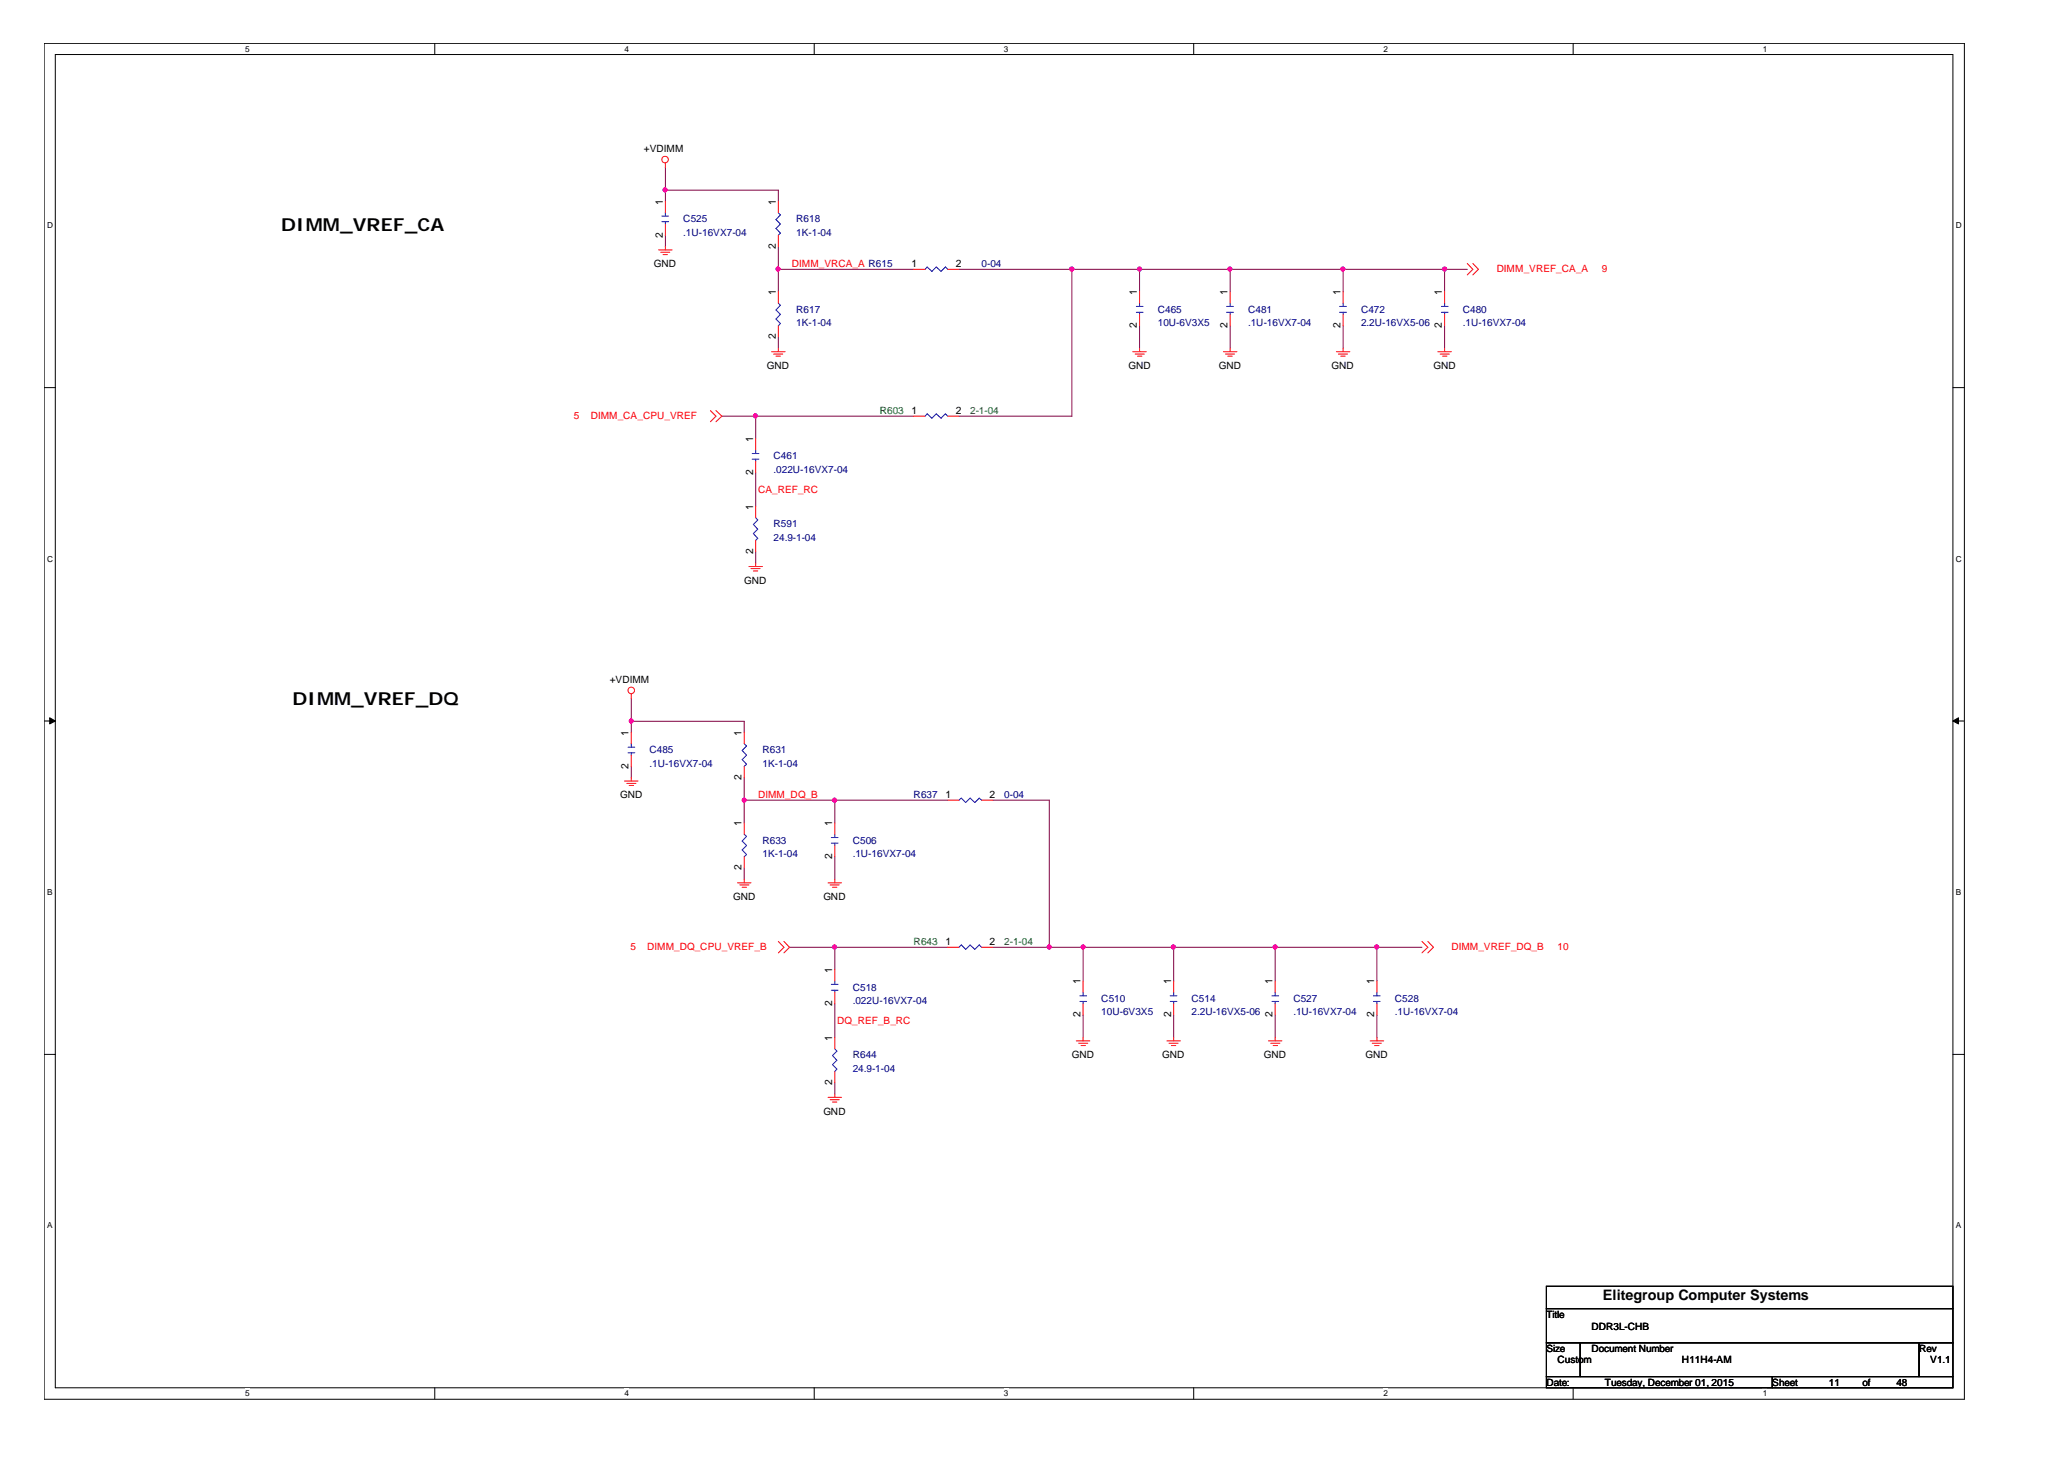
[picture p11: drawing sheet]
<svg xmlns="http://www.w3.org/2000/svg" width="297mm" height="210mm" viewBox="0 0 297 210" stroke-linecap="round" stroke-linejoin="round" font-family="sans-serif">
<path d="M6.3 6.2h276.4v195.1h-276.4zM8 7.8h273.1v191.9h-273.1z" fill="none" stroke="#000" stroke-width=".14"/>
<g fill="#fff">
<path d="M35.3 6.4h.6v1.3h-.6z"/>
<path d="M35.3 199.8h.6v1.3h-.6z"/>
</g>
<path d="M62.6 6.2v1.6M62.6 199.7v1.6" fill="none" stroke="#000" stroke-width=".14"/>
<g fill="#fff">
<path d="M89.9 6.4h.6v1.3h-.6z"/>
<path d="M89.9 199.8h.6v1.3h-.6z"/>
</g>
<path d="M117.2 6.2v1.6M117.2 199.7v1.6" fill="none" stroke="#000" stroke-width=".14"/>
<g fill="#fff">
<path d="M144.5 6.4h.6v1.3h-.6z"/>
<path d="M144.5 199.8h.6v1.3h-.6z"/>
</g>
<path d="M171.8 6.2v1.6M171.8 199.7v1.6" fill="none" stroke="#000" stroke-width=".14"/>
<g fill="#fff">
<path d="M199.1 6.4h.6v1.3h-.6z"/>
<path d="M199.1 199.8h.6v1.3h-.6z"/>
</g>
<path d="M226.4 6.2v1.6M226.4 199.7v1.6" fill="none" stroke="#000" stroke-width=".14"/>
<g fill="#fff">
<path d="M253.7 6.4h.6v1.3h-.6z"/>
<path d="M253.7 199.8h.6v1.3h-.6z"/>
<path d="M6.8 31.8h.8v1.3h-.8z"/>
<path d="M281.5 31.8h.8v1.3h-.8z"/>
<path d="M6.8 79.7h.8v1.3h-.8z"/>
<path d="M281.5 79.7h.8v1.3h-.8z"/>
</g>
<path d="M6.3 55.8h1.7M281.1 55.8h1.6" fill="none" stroke="#000" stroke-width=".14"/>
<g fill="#fff">
<path d="M6.8 127.6h.7v1.4h-.7z"/>
<path d="M281.5 127.6h.7v1.4h-.7z"/>
</g>
<path d="M6.3 103.7h1.7M281.1 103.7h1.6" fill="none" stroke="#000" stroke-width=".14"/>
<g fill="#000" stroke="#000" stroke-width=".14">
<path d="M7.2 103.3l.8 .4-.8 .5z" fill-rule="evenodd"/>
<path d="M281.1 103.7l.8-.4v.9z" fill-rule="evenodd"/>
</g>
<g fill="#fff">
<path d="M6.8 175.6h.7v1.4h-.7z"/>
<path d="M281.5 175.6h.7v1.4h-.7z"/>
</g>
<path d="M6.3 151.7h1.7M281.1 151.7h1.6M222.5 185.1h58.6v3.2h-58.6zM222.5 188.3h58.6v4.9h-58.6zM222.5 193.2h4.9v4.8h-4.9zM222.5 198h32.6v1.7h-32.6zM227.4 193.2h48.8v4.8h-48.8zM255.1 198h26v1.7h-26zM276.2 193.2h4.9v4.8h-4.9z" fill="none" stroke="#000" stroke-width=".14"/>
<g fill="none" stroke="#800040" stroke-width=".14">
<path d="M95.8 24.1v4.9M95.8 33.8v1.7M95.8 27.4h16.2v1.6M112 38.7h19.5M112 35.5v6.5M138 38.7h73.2M154.3 38.7v21.2h-16.3M164 38.7v3.3M177 38.7v3.3M193.3 38.7v3.3M207.9 38.7v3.3M103.9 59.9h27.6"/>
<path d="M108.8 59.9v3.2M112 48.5v1.6M164 46.9v3.2M177 46.9v3.2M193.3 46.9v3.2M207.9 46.9v3.2M108.8 68v4.9M108.8 79.4v1.6M90.8 100.5v4.9M90.8 110.3v1.6M90.8 103.8h16.3v1.6M107.1 111.9v6.5"/>
<path d="M107.1 115.1h29.3M120.1 115.1v3.3M142.9 115.1h8.1v21.2M107.1 124.9v1.6M113.6 136.3h22.8M120.1 123.2v3.3M120.1 136.3v3.2M142.9 136.3h61.7M155.9 136.3v4.9M168.9 136.3v4.9M183.5 136.3v4.9M198.2 136.3v4.9"/>
<path d="M120.1 144.4v4.9M120.1 155.8v1.6M155.9 146v3.3M168.9 146v3.3M183.5 146v3.3M198.2 146v3.3"/>
</g>
<g fill="#f0f" stroke="#f0f" stroke-width=".14">
<circle cx="108.7" cy="59.8" r=".3"/>
<circle cx="207.9" cy="38.7" r=".3"/>
<circle cx="95.7" cy="27.3" r=".3"/>
<circle cx="112" cy="38.7" r=".3"/>
<circle cx="154.2" cy="38.7" r=".31"/>
<circle cx="177" cy="38.7" r=".3"/>
<circle cx="164" cy="38.7" r=".3"/>
<circle cx="155.9" cy="136.2" r=".3"/>
<circle cx="90.8" cy="103.7" r=".3"/>
<circle cx="168.9" cy="136.2" r=".3"/>
<circle cx="120.1" cy="115.1" r=".3"/>
<circle cx="120.1" cy="136.2" r=".3"/>
<circle cx="151" cy="136.2" r=".3"/>
<circle cx="107.1" cy="115.1" r=".3"/>
<circle cx="198.1" cy="136.2" r=".3"/>
<circle cx="183.5" cy="136.2" r=".3"/>
<circle cx="193.3" cy="38.7" r=".3"/>
</g>
<g fill="none" stroke="#f00" stroke-width=".14">
<path d="M94.8 36h1.9M95.1 36.3h1.3M95.4 36.6h.7M95.8 23.5v.6M95.8 29v1.6M95.8 32.2v1.6M95.8 35.5v.5M112 29v1.6M112 33.8v1.7M131.5 38.7h1.6M136.4 38.7h1.6M211.2 37.9l.8 .8-.8 .9"/>
<path d="M212 37.9l.8 .8-.8 .9M102.2 59.1l.8 .8-.8 .8M103 59.1l.9 .8-.9 .8M111 50.6h2M111.3 50.9h1.3M111.7 51.2h.6M112 42v1.6M112 46.9v1.6M112 50.1v.5M131.5 59.9h1.6M136.4 59.9h1.6M163 50.6h2"/>
<path d="M163.4 50.9h1.3M163.7 51.2h.6M164 42v1.6M164 45.2v1.7M164 50.1v.5M176.1 50.6h1.9M176.4 50.9h1.3M176.7 51.2h.6M177 42v1.6M177 45.2v1.7M177 50.1v.5M192.3 50.6h2"/>
<path d="M192.6 50.9h1.3M193 51.2h.6M193.3 42v1.6M193.3 45.2v1.7M193.3 50.1v.5M206.9 50.6h2M207.3 50.9h1.3M207.6 51.2h.6M207.9 42v1.6M207.9 45.2v1.7M207.9 50.1v.5M108.8 63.1v1.6"/>
<path d="M108.8 66.4v1.6M108.8 72.9v1.6M108.8 77.7v1.7M90.8 99.8v.7M107.8 81.5h1.9M108.1 81.8h1.3M108.4 82.1h.7M108.8 81v.5M89.9 112.4h1.9M90.2 112.7h1.3M90.6 113h.6M90.8 105.4v1.6"/>
<path d="M90.8 108.6v1.7M90.8 111.9v.5M107.1 105.4v1.6M107.1 110.3v1.6M107.1 118.4v1.6M120.1 118.4v1.6M136.4 115.1h1.6M141.3 115.1h1.6M106.1 127h2M106.5 127.3h1.3M106.8 127.6h.6M107.1 123.2v1.7"/>
<path d="M107.1 126.5v.5M112 135.4l.8 .9-.8 .8M112.8 135.4l.8 .9-.8 .8M119.2 127h1.9M119.5 127.3h1.3M119.8 127.6h.6M120.1 121.6v1.6M120.1 126.5v.5M120.1 139.5v1.7M136.4 136.3h1.6M141.3 136.3h1.6M204.6 135.4l.9 .9-.9 .8"/>
<path d="M205.5 135.4l.8 .9-.8 .8M119.2 157.9h1.9M119.5 158.2h1.3M119.8 158.6h.6M120.1 142.8v1.6M120.1 149.3v1.6M120.1 154.1v1.7M120.1 157.4v.5M154.9 149.7h1.9M155.2 150.1h1.3M155.6 150.4h.6M155.9 141.2v1.6"/>
<path d="M155.9 144.4v1.6M155.9 149.3v.4M167.9 149.7h2M168.2 150.1h1.3M168.6 150.4h.6M168.9 141.2v1.6M168.9 144.4v1.6M168.9 149.3v.4M182.5 149.7h2M182.9 150.1h1.3M183.2 150.4h.7M183.5 141.2v1.6"/>
<path d="M183.5 144.4v1.6M183.5 149.3v.4M197.2 149.7h1.9M197.5 150.1h1.3M197.8 150.4h.7M198.2 141.2v1.6M198.2 144.4v1.6M198.2 149.3v.4"/>
<circle cx="95.7" cy="23" r=".47"/>
<circle cx="90.8" cy="99.3" r=".47"/>
</g>
<g fill="none" stroke="#00f" stroke-width=".14">
<path d="M95.2 31.9h1M95.2 31.1h1M95.8 30.6v.5M95.8 31.9v.3M112 30.6l.3 .3-.6 .7 .6 .6-.6 .7 .6 .6-.3 .3M133.1 38.7l.3-.3 .7 .6 .6-.6 .7 .6 .7-.6 .3 .3M112 43.6l.3 .3-.6 .7 .6 .6-.6 .7 .6 .6-.3 .4M133.1 59.9l.3-.4 .7 .7 .6-.7 .7 .7 .7-.7 .3 .4M163.5 44.9h1M163.5 44.1h1M164 43.6v.5M164 44.9v.3"/>
<path d="M176.5 44.9h1M176.5 44.1h1M177 43.6v.5M177 44.9v.3M192.8 44.9h1M192.8 44.1h1M193.3 43.6v.5M193.3 44.9v.3M207.4 44.9h1M207.4 44.1h1M207.9 43.6v.5M207.9 44.9v.3"/>
<path d="M108.2 66.1h1M108.2 65.2h1M108.8 64.7v.5M108.8 66.1v.3M108.8 74.5l.3 .3-.7 .7 .7 .6-.7 .7 .7 .6-.3 .3M90.4 108.3h1M90.4 107.5h1M90.8 107v.5M90.8 108.3v.3M107.1 107l.3 .3-.6 .7 .6 .6-.6 .7 .6 .7-.3 .3M138 115.1l.3-.3 .7 .7 .6-.7 .7 .7 .6-.7 .4 .3M107.1 120l.3 .3-.6 .7 .6 .6-.6 .7 .6 .7-.3 .2"/>
<path d="M119.6 121.3h1M119.6 120.5h1M120.1 120v.5M120.1 121.3v.3M138 136.3l.3-.4 .7 .7 .6-.7 .7 .7 .6-.7 .4 .4M119.6 142.5h1M119.6 141.6h1M120.1 150.9l.3 .3-.6 .7 .6 .6-.6 .7 .6 .6-.3 .3M120.1 141.2v.4M120.1 142.5v.3M155.4 144.1h1M155.4 143.3h1"/>
<path d="M155.9 142.8v.5M155.9 144.1v.3M168.4 144.1h1M168.4 143.3h1M168.9 142.8v.5M168.9 144.1v.3M183 144.1h1M183 143.3h1M183.5 142.8v.5M183.5 144.1v.3M197.7 144.1h.9M197.7 143.3h.9"/>
<path d="M198.2 142.8v.5M198.2 144.1v.3"/>
</g>
<g font-size="2.6">
<text x="40.5" y="33.2">DIMM_VREF_CA</text>
<text x="42.1" y="101.4">DIMM_VREF_DQ</text>
</g>
<text font-size="2.1" x="230.7" y="187">Elitegroup Computer Systems</text>
<g font-size="1.5">
<text x="95.4" y="29.5" transform="rotate(-90 95.4 29.5)">1</text>
<text x="111.6" y="29.5" transform="rotate(-90 111.6 29.5)">1</text>
<text x="95.4" y="34.2" transform="rotate(-90 95.4 34.2)">2</text>
<text x="111.6" y="35.8" transform="rotate(-90 111.6 35.8)">2</text>
<text x="131.2" y="38.4">1</text>
<text x="137.5" y="38.4">2</text>
<text x="111.6" y="42.5" transform="rotate(-90 111.6 42.5)">1</text>
<text x="163.6" y="47.2" transform="rotate(-90 163.6 47.2)">2</text>
<text x="163.6" y="42.5" transform="rotate(-90 163.6 42.5)">1</text>
<text x="176.7" y="47.2" transform="rotate(-90 176.7 47.2)">2</text>
<text x="176.7" y="42.5" transform="rotate(-90 176.7 42.5)">1</text>
<text x="192.9" y="47.2" transform="rotate(-90 192.9 47.2)">2</text>
<text x="192.9" y="42.5" transform="rotate(-90 192.9 42.5)">1</text>
<text x="207.5" y="47.2" transform="rotate(-90 207.5 47.2)">2</text>
<text x="207.5" y="42.5" transform="rotate(-90 207.5 42.5)">1</text>
<text x="111.6" y="48.8" transform="rotate(-90 111.6 48.8)">2</text>
<text x="131.2" y="59.5">1</text>
<text x="137.5" y="59.5">2</text>
<text x="108.4" y="63.6" transform="rotate(-90 108.4 63.6)">1</text>
<text x="108.4" y="68.3" transform="rotate(-90 108.4 68.3)">2</text>
<text x="108.4" y="73.3" transform="rotate(-90 108.4 73.3)">1</text>
<text x="108.4" y="79.7" transform="rotate(-90 108.4 79.7)">2</text>
<text x="90.5" y="105.8" transform="rotate(-90 90.5 105.8)">1</text>
<text x="106.7" y="105.8" transform="rotate(-90 106.7 105.8)">1</text>
<text x="90.5" y="110.6" transform="rotate(-90 90.5 110.6)">2</text>
<text x="106.7" y="112.2" transform="rotate(-90 106.7 112.2)">2</text>
<text x="106.7" y="118.9" transform="rotate(-90 106.7 118.9)">1</text>
<text x="119.8" y="118.9" transform="rotate(-90 119.8 118.9)">1</text>
<text x="136.1" y="114.7">1</text>
<text x="142.4" y="114.7">2</text>
<text x="106.7" y="125.2" transform="rotate(-90 106.7 125.2)">2</text>
<text x="119.8" y="123.6" transform="rotate(-90 119.8 123.6)">2</text>
<text x="136.1" y="135.9">1</text>
<text x="142.4" y="135.9">2</text>
<text x="119.8" y="140" transform="rotate(-90 119.8 140)">1</text>
<text x="155.5" y="141.6" transform="rotate(-90 155.5 141.6)">1</text>
<text x="168.5" y="141.6" transform="rotate(-90 168.5 141.6)">1</text>
<text x="183.1" y="141.6" transform="rotate(-90 183.1 141.6)">1</text>
<text x="197.8" y="141.6" transform="rotate(-90 197.8 141.6)">1</text>
<text x="119.8" y="149.7" transform="rotate(-90 119.8 149.7)">1</text>
<text x="119.8" y="144.7" transform="rotate(-90 119.8 144.7)">2</text>
<text x="155.5" y="146.4" transform="rotate(-90 155.5 146.4)">2</text>
<text x="168.5" y="146.4" transform="rotate(-90 168.5 146.4)">2</text>
<text x="183.1" y="146.4" transform="rotate(-90 183.1 146.4)">2</text>
<text x="197.8" y="146.4" transform="rotate(-90 197.8 146.4)">2</text>
<text x="119.8" y="156.1" transform="rotate(-90 119.8 156.1)">2</text>
</g>
<g font-size="1.4">
<text x="92.7" y="21.9">+VDIMM</text>
<text x="94.1" y="38.5">GND</text>
<text x="110.4" y="53.1">GND</text>
<text x="162.4" y="53.1">GND</text>
<text x="175.4" y="53.1">GND</text>
<text x="191.6" y="53.1">GND</text>
<text x="206.3" y="53.1">GND</text>
<text x="107.1" y="84">GND</text>
<text x="87.8" y="98.3">+VDIMM</text>
<text x="89.2" y="114.9">GND</text>
<text x="105.5" y="129.5">GND</text>
<text x="118.5" y="129.5">GND</text>
<text x="154.3" y="152.2">GND</text>
<text x="167.3" y="152.2">GND</text>
<text x="181.9" y="152.2">GND</text>
<text x="196.5" y="152.2">GND</text>
<text x="118.5" y="160.4">GND</text>
<text x="222.5" y="189.6">Title</text>
<text x="229" y="191.3">DDR3L-CHB</text>
<text x="222.5" y="194.5">Size</text>
<text x="224.2" y="196.1">Custom</text>
<text x="229" y="194.5">Document Number</text>
<text x="242.1" y="196.1">H11H4-AM</text>
<text x="276.2" y="194.5">Rev</text>
<text x="277.8" y="196.1">V1.1</text>
<text x="222.5" y="199.4">Date:</text>
<text x="231" y="199.4">Tuesday, December 01, 2015</text>
<text x="255.1" y="199.4">Sheet</text>
<text x="263.2" y="199.4">11</text>
<text x="268.1" y="199.4">of</text>
<text x="272.9" y="199.4">48</text>
</g>
<g font-size="1.4" fill="#000080">
<text x="98.3" y="32">C525</text>
<text x="98.3" y="33.9">.1U-16VX7-04</text>
<text x="114.6" y="32">R618</text>
<text x="114.6" y="33.9">1K-1-04</text>
<text x="141.3" y="38.5">0-04</text>
<text x="114.6" y="45">R617</text>
<text x="114.6" y="46.9">1K-1-04</text>
<text x="166.6" y="45">C465</text>
<text x="166.6" y="46.9">10U-6V3X5</text>
<text x="179.6" y="45">C481</text>
<text x="179.6" y="46.9">.1U-16VX7-04</text>
<text x="195.9" y="45">C472</text>
<text x="195.9" y="46.9">2.2U-16VX5-06</text>
<text x="210.5" y="45">C480</text>
<text x="210.5" y="46.9">.1U-16VX7-04</text>
<text x="111.3" y="66.1">C461</text>
<text x="111.3" y="68">.022U-16VX7-04</text>
<text x="111.3" y="75.8">R591</text>
<text x="111.3" y="77.8">24.9-1-04</text>
<text x="93.5" y="108.3">C485</text>
<text x="93.5" y="110.3">.1U-16VX7-04</text>
<text x="109.7" y="108.3">R631</text>
<text x="109.7" y="110.3">1K-1-04</text>
<text x="131.5" y="114.9">R637</text>
<text x="144.5" y="114.9">0-04</text>
<text x="109.7" y="121.4">R633</text>
<text x="109.7" y="123.3">1K-1-04</text>
<text x="122.7" y="121.4">C506</text>
<text x="122.7" y="123.3">.1U-16VX7-04</text>
<text x="122.7" y="142.5">C518</text>
<text x="122.7" y="144.5">.022U-16VX7-04</text>
<text x="158.5" y="144.1">C510</text>
<text x="158.5" y="146.1">10U-6V3X5</text>
<text x="171.5" y="144.1">C514</text>
<text x="171.5" y="146.1">2.2U-16VX5-06</text>
<text x="186.1" y="144.1">C527</text>
<text x="186.1" y="146.1">.1U-16VX7-04</text>
<text x="200.7" y="144.1">C528</text>
<text x="200.7" y="146.1">.1U-16VX7-04</text>
<text x="122.7" y="152.2">R644</text>
<text x="122.7" y="154.2">24.9-1-04</text>
</g>
<g font-size="1.4" fill="#f00">
<text x="114" y="38.4">DIMM_VRCA_A R615</text>
<text x="215.4" y="39.1">DIMM_VREF_CA_A</text>
<text x="230.5" y="39.1">9</text>
<text x="82.6" y="60.3">5</text>
<text x="85" y="60.3">DIMM_CA_CPU_VREF</text>
<text x="109.1" y="70.9">CA_REF_RC</text>
<text x="109.1" y="114.8">DIMM_DQ_B</text>
<text x="90.7" y="136.7">5</text>
<text x="93.1" y="136.7">DIMM_DQ_CPU_VREF_B</text>
<text x="208.9" y="136.7">DIMM_VREF_DQ_B</text>
<text x="224.2" y="136.7">10</text>
<text x="120.5" y="147.3">DQ_REF_B_RC</text>
</g>
<g font-size="1.4" fill="#008000">
<text x="126.6" y="59.6">R603</text>
<text x="139.6" y="59.6">2-1-04</text>
<text x="131.5" y="136">R643</text>
<text x="144.5" y="136">2-1-04</text>
</g>
<g font-size="1.2">
<text x="35.3" y="7.5">5</text>
<text x="89.9" y="7.5">4</text>
<text x="144.5" y="7.5">3</text>
<text x="199.1" y="7.5">2</text>
<text x="253.7" y="7.5">1</text>
<text x="6.8" y="32.9">D</text>
<text x="281.5" y="32.9">D</text>
<text x="6.8" y="80.8">C</text>
<text x="281.5" y="80.8">C</text>
<text x="6.8" y="128.7">B</text>
<text x="281.5" y="128.7">B</text>
<text x="6.8" y="176.7">A</text>
<text x="281.5" y="176.7">A</text>
<text x="35.3" y="200.9">5</text>
<text x="89.9" y="200.9">4</text>
<text x="144.5" y="200.9">3</text>
<text x="199.1" y="200.9">2</text>
<text x="253.7" y="200.9">1</text>
</g>
</svg>
